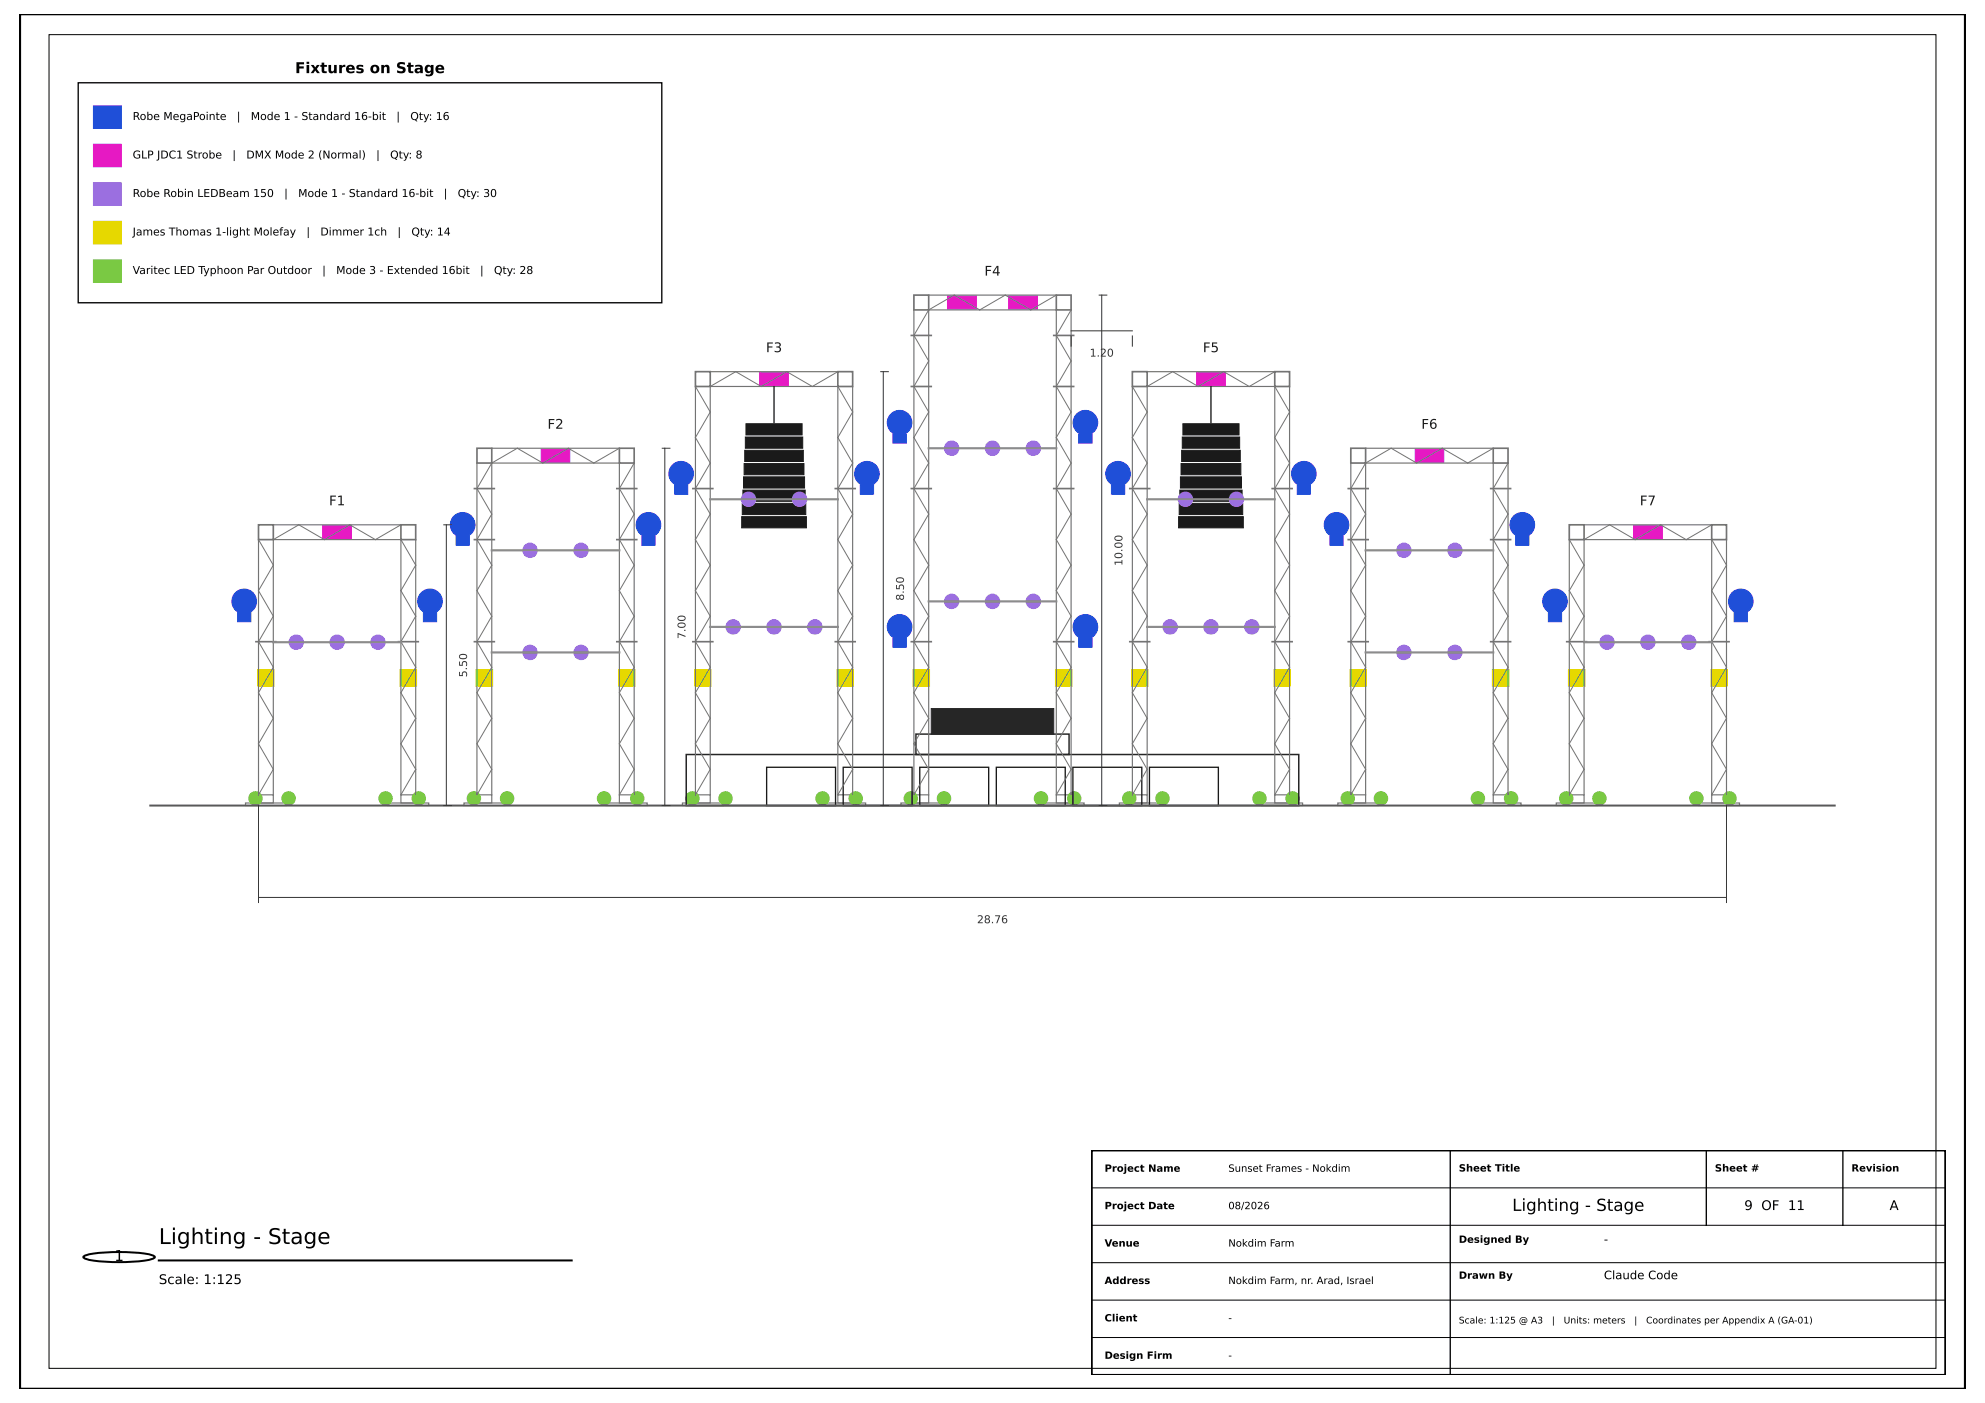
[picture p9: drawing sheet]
<svg xmlns="http://www.w3.org/2000/svg" width="420mm" height="297mm" viewBox="0 0 420 297" stroke-linecap="round" stroke-linejoin="round" font-family="sans-serif">
<path d="M4.2 3h411.7v291h-411.7z" fill="none" stroke="#000" stroke-width=".53"/>
<path d="M10.4 7.3h399.3v282.3h-399.3zM231.1 259.3h180.6M231.1 251.4h180.6M231.1 275.2h180.6M231.1 267.2h180.6M231.1 283.1h180.6" fill="none" stroke="#000" stroke-width=".21"/>
<path d="M16.6 17.5h123.5v46.6h-123.5zM306.9 243.5v47.5M361.1 243.5v15.8M390 243.5v15.8" fill="none" stroke="#000" stroke-width=".28"/>
<path d="M19.8 22.5h5.8v4.6h-5.8z" fill="#1f4fd8" stroke="#1f4fd8" stroke-width=".35"/>
<path d="M19.8 30.6h5.8v4.7h-5.8z" fill="#e619c3" stroke="#e619c3" stroke-width=".35"/>
<path d="M19.8 38.8h5.8v4.6h-5.8z" fill="#9b6fe0" stroke="#9b6fe0" stroke-width=".35"/>
<path d="M19.8 46.9h5.8v4.7h-5.8z" fill="#e6d800" stroke="#e6d800" stroke-width=".35"/>
<path d="M19.8 55.1h5.8v4.6h-5.8z" fill="#7ac943" stroke="#7ac943" stroke-width=".35"/>
<g fill="none" stroke="#737373" stroke-width=".25">
<path d="M150.3 78.7h27M193.4 65.6v102.6M196.6 62.5h27M226.7 65.6v102.6M242.8 78.7h27M100.9 98v70.2M104.1 94.9h27M134.2 98v70.2M147.2 81.8v86.4M180.5 81.8v86.4M239.7 81.8v86.4M272.9 81.8v86.4"/>
<path d="M285.9 98v70.2M289 94.9h27M319.2 98v70.2M54.7 114.2v54M57.8 111.1h27.1M88 114.2v54M332.1 114.2v54M335.3 111.1h27M365.4 114.2v54M52 169.9h8.6v.6h-8.6zM54.7 168.2h3.1v1.7h-3.1zM57.8 168.2v-54h27.1v54"/>
<path d="M82.1 169.9h8.6v.6h-8.6zM84.9 168.2h3.1v1.7h-3.1zM98.2 169.9h8.6v.6h-8.6zM100.9 168.2h3.2v1.7h-3.2zM104.1 168.2v-70.2h27v70.2M128.3 169.9h8.7v.6h-8.7zM131.1 168.2h3.1v1.7h-3.1zM144.4 169.9h8.7v.6h-8.7zM147.2 168.2h3.1v1.7h-3.1zM150.3 168.2v-86.4h27v86.4M174.6 169.9h8.6v.6h-8.6zM177.3 168.2h3.2v1.7h-3.2z"/>
<path d="M190.7 169.9h8.6v.6h-8.6zM193.4 168.2h3.2v1.7h-3.2zM196.6 168.2v-102.6h27v102.6M220.8 169.9h8.6v.6h-8.6zM223.6 168.2h3.1v1.7h-3.1zM236.9 169.9h8.6v.6h-8.6zM239.7 168.2h3.1v1.7h-3.1zM242.8 168.2v-86.4h27v86.4M267 169.9h8.7v.6h-8.7zM269.8 168.2h3.1v1.7h-3.1zM283.1 169.9h8.7v.6h-8.7zM285.9 168.2h3.1v1.7h-3.1z"/>
<path d="M289 168.2v-70.2h27v70.2M313.3 169.9h8.6v.6h-8.6zM316 168.2h3.2v1.7h-3.2zM329.4 169.9h8.6v.6h-8.6zM332.1 168.2h3.2v1.7h-3.2zM335.3 168.2v-54h27v54M359.5 169.9h8.7v.6h-8.7zM362.3 168.2h3.1v1.7h-3.1z"/>
</g>
<g fill="none" stroke="#737373" stroke-width=".35">
<path d="M147.2 78.7h3.1v3.1h-3.1zM177.3 78.7h3.2v3.1h-3.2zM192.9 71h4.2M193.4 62.5h3.2v3.1h-3.2zM223 71h4.2M223.6 62.5h3.1v3.1h-3.1zM239.7 78.7h3.1v3.1h-3.1zM269.8 78.7h3.1v3.1h-3.1zM100.9 94.9h3.2v3.1h-3.2zM131.1 94.9h3.1v3.1h-3.1zM192.9 81.8h4.2M223 81.8h4.2"/>
<path d="M285.9 94.9h3.1v3.1h-3.1zM316 94.9h3.2v3.1h-3.2zM54.7 111.1h3.1v3.1h-3.1zM84.9 111.1h3.1v3.1h-3.1zM100.4 114.2h4.2M100.4 103.4h4.2M130.5 114.2h4.3M130.5 103.4h4.3M146.6 103.4h4.3M176.8 103.4h4.2M192.9 103.4h4.2M223 103.4h4.2"/>
<path d="M239.1 103.4h4.2M269.3 103.4h4.2M285.4 114.2h4.2M285.4 103.4h4.2M315.5 114.2h4.2M315.5 103.4h4.2M332.1 111.1h3.2v3.1h-3.2zM362.3 111.1h3.1v3.1h-3.1zM54.2 135.8h4.2M84.3 135.8h4.2M100.4 135.8h4.2M130.5 135.8h4.3"/>
<path d="M146.6 135.8h4.3M176.8 135.8h4.2M192.9 135.8h4.2M223 135.8h4.2M239.1 135.8h4.2M269.3 135.8h4.2M285.4 135.8h4.2M315.5 135.8h4.2M331.6 135.8h4.2M361.7 135.8h4.2"/>
</g>
<g fill="#1f4fd8" stroke="#1f4fd8" stroke-width=".25">
<circle cx="51.7" cy="127.3" r="2.59"/>
<circle cx="91" cy="127.3" r="2.59"/>
<circle cx="97.9" cy="111.1" r="2.59"/>
<circle cx="137.2" cy="111.1" r="2.59"/>
<circle cx="144.2" cy="100.3" r="2.59"/>
<circle cx="183.5" cy="100.3" r="2.59"/>
<circle cx="190.4" cy="132.7" r="2.59"/>
<circle cx="190.4" cy="89.5" r="2.59"/>
<circle cx="229.7" cy="132.7" r="2.59"/>
<circle cx="229.7" cy="89.5" r="2.59"/>
<circle cx="236.6" cy="100.3" r="2.59"/>
<circle cx="276" cy="100.3" r="2.59"/>
<circle cx="282.9" cy="111.1" r="2.59"/>
<circle cx="322.2" cy="111.1" r="2.59"/>
<circle cx="329.1" cy="127.3" r="2.59"/>
<circle cx="368.4" cy="127.3" r="2.59"/>
</g>
<g fill="#1f4fd8" stroke="#1f4fd8" stroke-width=".21">
<path d="M50.3 129.7h2.8v1.9h-2.8z"/>
<path d="M89.6 129.7h2.8v1.9h-2.8z"/>
<path d="M96.5 113.4h2.8v2h-2.8z"/>
<path d="M135.8 113.4h2.9v2h-2.9z"/>
<path d="M142.8 102.6h2.8v2h-2.8z"/>
<path d="M182.1 102.6h2.8v2h-2.8z"/>
<path d="M189 135.1h2.8v1.9h-2.8z"/>
<path d="M189 91.8h2.8v2h-2.8z"/>
<path d="M228.3 135.1h2.8v1.9h-2.8z"/>
<path d="M228.3 91.8h2.8v2h-2.8z"/>
<path d="M235.2 102.6h2.8v2h-2.8z"/>
<path d="M274.6 102.6h2.8v2h-2.8z"/>
<path d="M281.5 113.4h2.8v2h-2.8z"/>
<path d="M320.8 113.4h2.8v2h-2.8z"/>
<path d="M327.7 129.7h2.8v1.9h-2.8z"/>
<path d="M367 129.7h2.8v1.9h-2.8z"/>
</g>
<g fill="#e6d800" stroke="#e6d800" stroke-width=".25">
<path d="M54.5 141.7h3.5v3.5h-3.5z"/>
<path d="M84.7 141.7h3.4v3.5h-3.4z"/>
<path d="M100.8 141.7h3.4v3.5h-3.4z"/>
<path d="M130.9 141.7h3.5v3.5h-3.5z"/>
<path d="M147 141.7h3.5v3.5h-3.5z"/>
<path d="M177.2 141.7h3.4v3.5h-3.4z"/>
<path d="M193.3 141.7h3.4v3.5h-3.4z"/>
<path d="M223.4 141.7h3.5v3.5h-3.5z"/>
<path d="M239.5 141.7h3.5v3.5h-3.5z"/>
<path d="M269.6 141.7h3.5v3.5h-3.5z"/>
<path d="M285.7 141.7h3.5v3.5h-3.5z"/>
<path d="M315.9 141.7h3.4v3.5h-3.4z"/>
<path d="M332 141.7h3.4v3.5h-3.4z"/>
<path d="M362.1 141.7h3.5v3.5h-3.5z"/>
</g>
<g fill="#7ac943" stroke="#7ac943" stroke-width=".25">
<circle cx="61.1" cy="169" r="1.4"/>
<circle cx="54.1" cy="169" r="1.4"/>
<circle cx="81.6" cy="169" r="1.4"/>
<circle cx="88.6" cy="169" r="1.4"/>
<circle cx="107.3" cy="169" r="1.4"/>
<circle cx="100.3" cy="169" r="1.4"/>
<circle cx="127.8" cy="169" r="1.4"/>
<circle cx="134.9" cy="169" r="1.4"/>
<circle cx="153.6" cy="169" r="1.4"/>
<circle cx="146.5" cy="169" r="1.4"/>
<circle cx="174.1" cy="169" r="1.4"/>
<circle cx="181.1" cy="169" r="1.4"/>
<circle cx="199.8" cy="169" r="1.4"/>
<circle cx="192.8" cy="169" r="1.4"/>
<circle cx="220.3" cy="169" r="1.4"/>
<circle cx="227.3" cy="169" r="1.4"/>
<circle cx="246" cy="169" r="1.4"/>
<circle cx="239" cy="169" r="1.4"/>
<circle cx="266.6" cy="169" r="1.4"/>
<circle cx="273.6" cy="169" r="1.4"/>
<circle cx="292.3" cy="169" r="1.4"/>
<circle cx="285.2" cy="169" r="1.4"/>
<circle cx="312.8" cy="169" r="1.4"/>
<circle cx="319.8" cy="169" r="1.4"/>
<circle cx="338.5" cy="169" r="1.4"/>
<circle cx="331.5" cy="169" r="1.4"/>
<circle cx="359" cy="169" r="1.4"/>
<circle cx="366.1" cy="169" r="1.4"/>
</g>
<g fill="#e619c3" stroke="#e619c3" stroke-width=".25">
<path d="M68.3 111.3h6.1v2.7h-6.1z"/>
<path d="M114.6 95.1h6v2.7h-6z"/>
<path d="M160.8 78.9h6v2.7h-6z"/>
<path d="M200.6 62.7h6v2.7h-6z"/>
<path d="M213.5 62.7h6.1v2.7h-6.1z"/>
<path d="M253.3 78.9h6v2.7h-6z"/>
<path d="M299.5 95.1h6.1v2.7h-6.1z"/>
<path d="M345.7 111.3h6.1v2.7h-6.1z"/>
</g>
<g fill="#9b6fe0" stroke="#9b6fe0" stroke-width=".25">
<circle cx="62.7" cy="135.9" r="1.51"/>
<circle cx="71.3" cy="135.9" r="1.51"/>
<circle cx="80" cy="135.9" r="1.51"/>
<circle cx="112.2" cy="138.1" r="1.51"/>
<circle cx="123" cy="138.1" r="1.51"/>
<circle cx="112.2" cy="116.5" r="1.51"/>
<circle cx="123" cy="116.5" r="1.51"/>
<circle cx="155.2" cy="132.7" r="1.51"/>
<circle cx="163.8" cy="132.7" r="1.51"/>
<circle cx="172.5" cy="132.7" r="1.51"/>
<circle cx="158.4" cy="105.7" r="1.51"/>
<circle cx="169.2" cy="105.7" r="1.51"/>
<circle cx="201.4" cy="127.3" r="1.51"/>
<circle cx="210.1" cy="127.3" r="1.51"/>
<circle cx="218.7" cy="127.3" r="1.51"/>
<circle cx="201.4" cy="94.9" r="1.51"/>
<circle cx="210.1" cy="94.9" r="1.51"/>
<circle cx="218.7" cy="94.9" r="1.51"/>
<circle cx="247.7" cy="132.7" r="1.51"/>
<circle cx="256.3" cy="132.7" r="1.51"/>
<circle cx="264.9" cy="132.7" r="1.51"/>
<circle cx="250.9" cy="105.7" r="1.51"/>
<circle cx="261.7" cy="105.7" r="1.51"/>
<circle cx="297.1" cy="138.1" r="1.51"/>
<circle cx="307.9" cy="138.1" r="1.51"/>
<circle cx="297.1" cy="116.5" r="1.51"/>
<circle cx="307.9" cy="116.5" r="1.51"/>
<circle cx="340.1" cy="135.9" r="1.51"/>
<circle cx="348.8" cy="135.9" r="1.51"/>
<circle cx="357.4" cy="135.9" r="1.51"/>
</g>
<g fill="#1a1a1a" stroke="#1a1a1a" stroke-width=".21">
<path d="M157.9 89.7h11.9v2.4h-11.9z"/>
<path d="M157.7 92.5h12.2v2.4h-12.2z"/>
<path d="M157.6 95.3h12.4v2.4h-12.4z"/>
<path d="M157.5 98.1h12.7v2.4h-12.7z"/>
<path d="M157.4 100.9h12.9v2.4h-12.9z"/>
<path d="M157.2 103.7h13.2v2.4h-13.2z"/>
<path d="M157.1 106.5h13.4v2.4h-13.4z"/>
<path d="M157 109.3h13.7v2.4h-13.7z"/>
<path d="M250.4 89.7h11.8v2.4h-11.8z"/>
<path d="M250.2 92.5h12.2v2.4h-12.2z"/>
<path d="M250.1 95.3h12.4v2.4h-12.4z"/>
<path d="M250 98.1h12.6v2.4h-12.6z"/>
<path d="M249.8 100.9h13v2.4h-13z"/>
<path d="M249.7 103.7h13.2v2.4h-13.2z"/>
<path d="M249.6 106.5h13.4v2.4h-13.4z"/>
<path d="M249.4 109.3h13.7v2.4h-13.7z"/>
</g>
<path d="M145.2 159.7h129.7v10.8h-129.7zM193.9 155.4h32.4v4.3h-32.4z" fill="none" stroke="#262626" stroke-width=".32"/>
<path d="M197.1 150h25.9v5.4h-25.9z" fill="#262626" stroke="#262626" stroke-width=".21"/>
<path d="M163.8 81.8v7.7M256.3 81.8v7.7M162.3 162.4h14.5v8.1h-14.5zM178.5 162.4h14.5v8.1h-14.5zM194.7 162.4h14.5v8.1h-14.5zM210.9 162.4h14.6v8.1h-14.6zM227.1 162.4h14.6v8.1h-14.6zM243.3 162.4h14.6v8.1h-14.6z" fill="none" stroke="#1a1a1a" stroke-width=".28"/>
<path d="M31.8 170.5h356.5" fill="none" stroke="#595959" stroke-width=".42"/>
<g fill="none" stroke="#737373" stroke-width=".21">
<path d="M177.3 78.7l-5.4 3.1-5.4-3.1-5.4 3.1-5.4-3.1-5.4 3.1M223.6 62.5l-5.4 3.1-5.4-3.1-5.4 3.1-5.4-3.1-5.4 3.1-3.2 5.4 3.2 5.4-3.2 5.4 3.2 5.4-3.2 5.4 3.2 5.4-3.2 5.4 3.2 5.4-3.2 5.4 3.2 5.4-3.2 5.4 3.2 5.4-3.2 5.4 3.2 5.4-3.2 5.4 3.2 5.4-3.2 5.4 3.2 5.4-3.2 5.4M226.7 65.6l-3.1 5.4 3.1 5.4-3.1 5.4 3.1 5.4-3.1 5.4 3.1 5.4-3.1 5.4 3.1 5.4-3.1 5.4 3.1 5.4-3.1 5.4 3.1 5.4-3.1 5.4 3.1 5.4-3.1 5.4 3.1 5.4-3.1 5.4 3.1 5.4-3.1 5.4M269.8 78.7l-5.4 3.1-5.4-3.1-5.4 3.1-5.4-3.1-5.4 3.1M131.1 94.9l-5.4 3.1-5.4-3.1-5.4 3.1-5.4-3.1-5.4 3.1-3.2 5.4 3.2 5.4-3.2 5.4 3.2 5.4-3.2 5.4 3.2 5.4-3.2 5.4 3.2 5.4-3.2 5.4 3.2 5.4-3.2 5.4 3.2 5.4-3.2 5.4M134.2 98l-3.1 5.4 3.1 5.4-3.1 5.4 3.1 5.4-3.1 5.4 3.1 5.4-3.1 5.4 3.1 5.4-3.1 5.4 3.1 5.4-3.1 5.4 3.1 5.4-3.1 5.4M147.2 81.8l3.1 5.4-3.1 5.4 3.1 5.4-3.1 5.4 3.1 5.4-3.1 5.4 3.1 5.4-3.1 5.4 3.1 5.4-3.1 5.4 3.1 5.4-3.1 5.4 3.1 5.4-3.1 5.4 3.1 5.4-3.1 5.4M177.3 81.8l3.2 5.4-3.2 5.4 3.2 5.4-3.2 5.4 3.2 5.4-3.2 5.4 3.2 5.4-3.2 5.4 3.2 5.4-3.2 5.4 3.2 5.4-3.2 5.4 3.2 5.4-3.2 5.4 3.2 5.4-3.2 5.4M239.7 81.8l3.1 5.4-3.1 5.4 3.1 5.4-3.1 5.4 3.1 5.4-3.1 5.4 3.1 5.4-3.1 5.4 3.1 5.4-3.1 5.4 3.1 5.4-3.1 5.4 3.1 5.4-3.1 5.4 3.1 5.4-3.1 5.4M269.8 81.8l3.1 5.4-3.1 5.4 3.1 5.4-3.1 5.4 3.1 5.4-3.1 5.4 3.1 5.4-3.1 5.4 3.1 5.4-3.1 5.4 3.1 5.4-3.1 5.4 3.1 5.4-3.1 5.4 3.1 5.4-3.1 5.4M316 94.9l-5.4 3.1-5.4-3.1-5.4 3.1-5.4-3.1-5.4 3.1-3.1 5.4 3.1 5.4-3.1 5.4 3.1 5.4-3.1 5.4 3.1 5.4-3.1 5.4 3.1 5.4-3.1 5.4 3.1 5.4-3.1 5.4 3.1 5.4-3.1 5.4M319.2 98l-3.2 5.4 3.2 5.4-3.2 5.4 3.2 5.4-3.2 5.4 3.2 5.4-3.2 5.4 3.2 5.4-3.2 5.4 3.2 5.4-3.2 5.4 3.2 5.4-3.2 5.4"/>
<path d="M54.7 114.2l3.1 5.4-3.1 5.4 3.1 5.4-3.1 5.4 3.1 5.4-3.1 5.4 3.1 5.4-3.1 5.4 3.1 5.4-3.1 5.4M84.9 114.2l3.1 5.4-3.1 5.4 3.1 5.4-3.1 5.4 3.1 5.4-3.1 5.4 3.1 5.4-3.1 5.4 3.1 5.4-3.1 5.4M84.9 111.1l-5.5 3.1-5.4-3.1-5.4 3.1-5.4-3.1-5.4 3.1M332.1 114.2l3.2 5.4-3.2 5.4 3.2 5.4-3.2 5.4 3.2 5.4-3.2 5.4 3.2 5.4-3.2 5.4 3.2 5.4-3.2 5.4M362.3 114.2l3.1 5.4-3.1 5.4 3.1 5.4-3.1 5.4 3.1 5.4-3.1 5.4 3.1 5.4-3.1 5.4 3.1 5.4-3.1 5.4M362.3 111.1l-5.4 3.1-5.4-3.1-5.4 3.1-5.4-3.1-5.4 3.1"/>
</g>
<path d="M196.6 94.9h27M104.1 116.5h27M150.3 105.7h27M242.8 105.7h27M289 116.5h27M57.8 135.9h27.1M104.1 138.1h27M150.3 132.7h27M196.6 127.3h27M242.8 132.7h27M289 138.1h27M335.3 135.9h27" fill="none" stroke="#8c8c8c" stroke-width=".46"/>
<g fill="none" stroke="#333" stroke-width=".21">
<path d="M186.4 78.7h1.6M186.9 78.7v91.8M226.7 71.1v2.2M226.7 70h13M232.6 62.5h1.7M233.2 62.5v108M239.7 71.1v2.2M140.2 94.9h1.6M140.7 94.9v75.6M93.9 111.1h1.6M94.5 111.1v59.4M54.7 170.5v20.5"/>
<path d="M93.9 170.5h1.6M140.2 170.5h1.6M186.4 170.5h1.6M232.6 170.5h1.7M365.4 170.5v20.5M54.7 189.9h310.7"/>
</g>
<path d="M231.1 243.5h180.6v47.5h-180.6zM17.7 265.9a20.1 20.1 0 0 1 7.5-.9h1.7a17.3 17.3 0 0 1 5.8 .9l.1 .1a4.2 4.2 0 0 1-2.9 .9 37.2 37.2 0 0 1-11.9-.5l-.4-.4zM33.6 266.8h87.4" fill="none" stroke="#000" stroke-width=".42"/>
<text font-size="4.6" x="33.6" y="263.3">Lighting - Stage</text>
<text font-size="3.5" x="320" y="256.3">Lighting - Stage</text>
<g font-size="3.2">
<text x="62.4" y="15.5">Fixtures on Stage</text>
<text x="24.2" y="266.9">1</text>
</g>
<g font-size="2.8" fill="#1a1a1a">
<text x="208.3" y="58.3">F4</text>
<text x="162.1" y="74.5">F3</text>
<text x="254.6" y="74.5">F5</text>
<text x="115.9" y="90.7">F2</text>
<text x="300.8" y="90.7">F6</text>
<text x="69.6" y="106.9">F1</text>
<text x="347.1" y="106.9">F7</text>
</g>
<g font-size="2.8">
<text x="369.2" y="256.1">9 OF 11</text>
<text x="399.9" y="256.1">A</text>
<text x="33.6" y="271.8">Scale: 1:125</text>
</g>
<g font-size="2.5">
<text x="339.5" y="263.1">-</text>
<text x="339.5" y="270.7">Claude Code</text>
</g>
<g font-size="2.3">
<text x="28.1" y="25.4">Robe MegaPointe</text>
<text x="50.1" y="25.4">|</text>
<text x="53.1" y="25.4">Mode 1 - Standard 16-bit</text>
<text x="83.9" y="25.4">|</text>
<text x="86.8" y="25.4">Qty: 16</text>
<text x="28.1" y="33.5">GLP JDC1 Strobe</text>
<text x="49.2" y="33.5">|</text>
<text x="52.1" y="33.5">DMX Mode 2 (Normal)</text>
<text x="79.6" y="33.5">|</text>
<text x="82.6" y="33.5">Qty: 8</text>
<text x="28.1" y="41.7">Robe Robin LEDBeam 150</text>
<text x="60.1" y="41.7">|</text>
<text x="63.1" y="41.7">Mode 1 - Standard 16-bit</text>
<text x="93.9" y="41.7">|</text>
<text x="96.9" y="41.7">Qty: 30</text>
<text x="28.1" y="49.8">James Thomas 1-light Molefay</text>
<text x="64.8" y="49.8">|</text>
<text x="67.8" y="49.8">Dimmer 1ch</text>
<text x="84.1" y="49.8">|</text>
<text x="87.1" y="49.8">Qty: 14</text>
<text x="28.1" y="58">Varitec LED Typhoon Par Outdoor</text>
<text x="68.2" y="58">|</text>
<text x="71.1" y="58">Mode 3 - Extended 16bit</text>
<text x="101.6" y="58">|</text>
<text x="104.5" y="58">Qty: 28</text>
</g>
<g font-size="2.3" fill="#333">
<text x="230.6" y="75.5">1.20</text>
<text x="237.6" y="119.8" transform="rotate(-90 237.6 119.8)">10.00</text>
<text x="191.3" y="127.1" transform="rotate(-90 191.3 127.1)">8.50</text>
<text x="145.1" y="135.2" transform="rotate(-90 145.1 135.2)">7.00</text>
<text x="98.8" y="143.3" transform="rotate(-90 98.8 143.3)">5.50</text>
<text x="206.8" y="195.4">28.76</text>
</g>
<g font-size="2.1">
<text x="233.8" y="248">Project Name</text>
<text x="260" y="248">Sunset Frames - Nokdim</text>
<text x="308.7" y="247.9">Sheet Title</text>
<text x="362.9" y="247.9">Sheet #</text>
<text x="391.8" y="247.9">Revision</text>
<text x="233.8" y="255.9">Project Date</text>
<text x="260" y="255.9">08/2026</text>
<text x="233.8" y="263.8">Venue</text>
<text x="260" y="263.8">Nokdim Farm</text>
<text x="308.7" y="263">Designed By</text>
<text x="233.8" y="271.7">Address</text>
<text x="260" y="271.7">Nokdim Farm, nr. Arad, Israel</text>
<text x="308.7" y="270.6">Drawn By</text>
<text x="233.8" y="279.7">Client</text>
<text x="260" y="279.7">-</text>
<text x="233.8" y="287.6">Design Firm</text>
<text x="260" y="287.6">-</text>
</g>
<g font-size="1.9">
<text x="308.7" y="280.1">Scale: 1:125 @ A3</text>
<text x="328.4" y="280.1">|</text>
<text x="330.9" y="280.1">Units: meters</text>
<text x="345.9" y="280.1">|</text>
<text x="348.4" y="280.1">Coordinates per Appendix A (GA-01)</text>
</g>
</svg>
